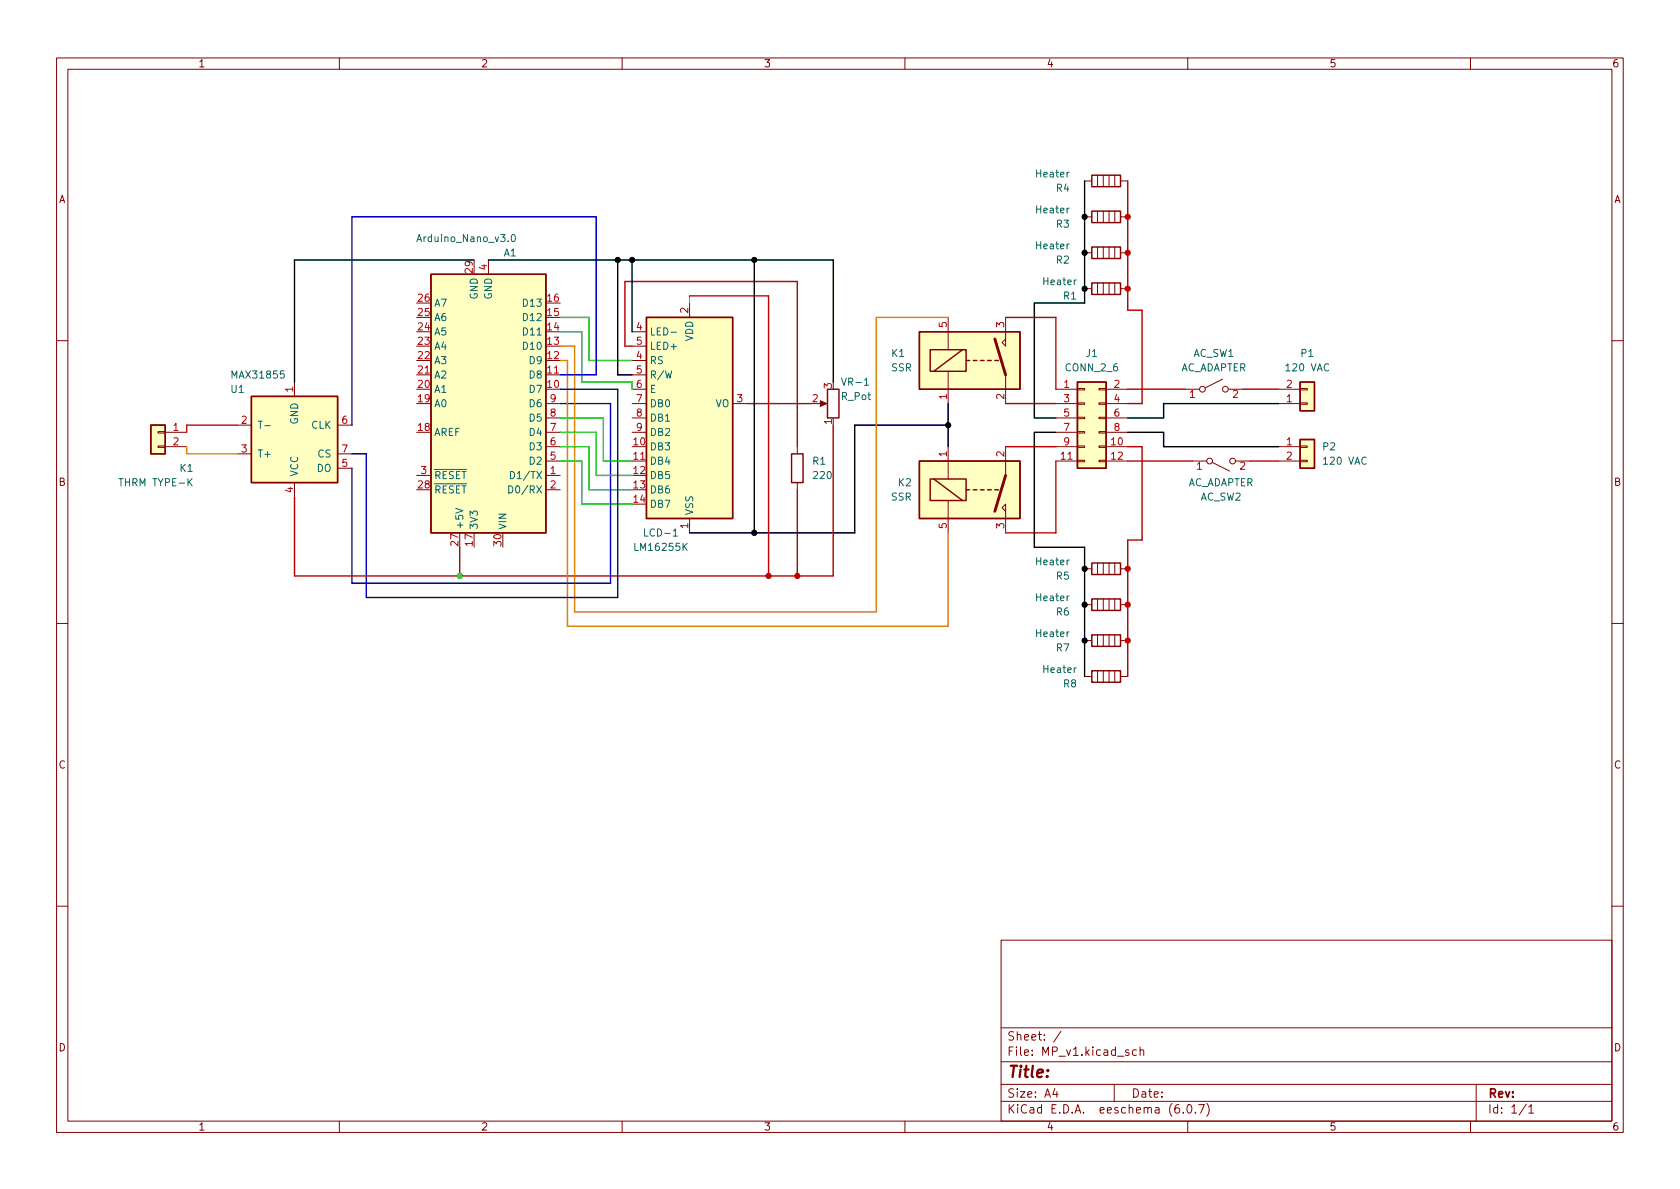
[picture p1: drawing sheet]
<svg xmlns="http://www.w3.org/2000/svg" width="297mm" height="210mm" viewBox="0 0 297 210" stroke-linecap="round" stroke-linejoin="round" font-family="sans-serif">
<g fill="none" stroke="#840000" stroke-width=".18">
<path d="M10 10.2h277v190.1h-277zM12 12.2h273v186.1h-273zM60 10.2v2M110 10.2v2M160 10.2v2M210 10.2v2M260 10.2v2M191.8 32h1.2M191.8 38.3h1.2M194.1 31v2M194.1 37.3v2.1M195.1 31v2"/>
<path d="M195.1 37.3v2.1M196.1 31v2M196.1 37.3v2.1M197.1 31v2M197.1 37.3v2.1M198.1 32h1.3M198.1 38.3h1.3M86.4 46v2.5M111.8 58.7h2.5M121.9 53.6v2.5M167.6 56.1v5.7M177.8 56.1v5.1l-.6-.6 .6-.7"/>
<path d="M191.8 51h1.2M191.8 44.7h1.2M194.1 43.7v2M194.1 50v2.1M195.1 43.7v2M195.1 50v2.1M196.1 43.7v2M196.1 50v2.1M197.1 43.7v2M197.1 50v2.1M198.1 51h1.3M198.1 44.7h1.3"/>
<path d="M10 60.2h2M27.9 78.9h1.3v.2h-1.3zM27.9 76.3h1.3v.3h-1.3zM29.2 76.4h3.8M29.2 79h3.8M41.9 75.2h2.5M52.1 67.6v2.5M59.7 75.2h2.5M73.7 66.3h2.5M96.5 71.4h2.6M96.5 66.3h2.6M96.5 73.9h2.6"/>
<path d="M96.5 76.4h2.6M96.5 79h2.6M111.8 71.4h2.5M111.8 63.7h2.5M111.8 61.2h2.5M111.8 66.3h2.5M111.8 68.8h2.5M111.8 73.9h2.5M111.8 76.4h2.5M129.5 71.4h2.6M141 79v1.3M144.8 71.4h1"/>
<path d="M167.6 65.7v5.7M167.6 79v5.7M177.8 66.3v5.1M177.8 79v5.1M186.7 71.4h3.8M186.7 68.8h3.8M186.7 73.9h3.8M186.7 76.4h3.8M186.7 79h3.8M190.5 78.9h1.3v.2h-1.3zM190.5 76.3h1.3v.3h-1.3zM190.5 73.8h1.3v.2h-1.3z"/>
<path d="M190.5 71.2h1.3v.3h-1.3zM190.5 68.7h1.3v.3h-1.3zM194.3 78.9h1.3v.2h-1.3zM194.3 76.3h1.3v.3h-1.3zM194.3 73.8h1.3v.2h-1.3zM194.3 71.2h1.3v.3h-1.3zM194.3 68.7h1.3v.3h-1.3zM195.6 71.4h3.8M195.6 68.8h3.8M195.6 73.9h3.8M195.6 76.4h3.8M195.6 79h3.8"/>
<path d="M209.5 68.8h2.6M216.2 67.1l-3.1 1.5M217.2 68.8h2.5M226.1 71.4h3.8M226.1 68.8h3.8M226.1 79h3.8M229.9 68.7h1.2v.3h-1.2zM229.9 71.2h1.2v.3h-1.2zM229.9 78.9h1.2v.2h-1.2zM285 60.2h2M41.9 80.3h2.5M52.1 85.3v2.6"/>
<path d="M59.7 80.3h2.5M59.7 82.8h2.5M73.7 84.1h2.5M96.5 81.5h2.6M96.5 84.1h2.6M96.5 86.6h2.6M111.8 81.5h2.5M121.9 91.7v2.5M141 85.3v1.3M167.6 88.5v5.7M177.8 90.4l-.6-.6 .6-.7v5.1M186.7 81.5h3.8"/>
<path d="M190.5 81.4h1.3v.3h-1.3zM194.1 99.6v2M194.3 81.4h1.3v.3h-1.3zM195.1 99.6v2M195.6 81.5h3.8M196.1 99.6v2M197.1 99.6v2M210.8 81.5h2.6M214.4 81.8l3 1.5M218.4 81.5h2.6M226.1 81.5h3.8M229.9 81.4h1.2v.3h-1.2z"/>
<path d="M10 110.2h2M191.8 106.9h1.2M191.8 100.6h1.2M191.8 113.3h1.2M191.8 119.6h1.2M194.1 105.9v2M194.1 112.3v2M194.1 118.6v2M195.1 105.9v2M195.1 112.3v2M195.1 118.6v2M196.1 105.9v2"/>
<path d="M196.1 112.3v2M196.1 118.6v2M197.1 105.9v2M197.1 112.3v2M197.1 118.6v2M198.1 106.9h1.3M198.1 100.6h1.3M198.1 113.3h1.3M198.1 119.6h1.3M285 110.2h2M10 160.2h2M177 166.3h108v32h-108z"/>
<path d="M285 160.2h2M60 198.3v2M110 198.3v2M160 198.3v2M177 194.8h108M177 191.8h108M177 187.8h108M177 181.8h108M186.5 192.5l-.4 1h1M186.9 193v1M187.6 182.4l-1.3 1.9M197 191.8v3"/>
<path d="M199.6 185.7l-.4-.1-.2 .2 .1 .3 .5 .1v.4h-.6M200.9 185.7l-.4-.1-.3 .3v.4l.2 .3h.5M201.6 185.8l.2-.2 .3 .1 .1 .9M201.6 185.1v1.5M208.4 195.3a.59 .59 0 0 0-.7 .7v.5l.2 .3h.4l.2-.1 .1-.5-.2-.2-.4-.1-.3 .3M209.2 196.7v.1M210 198.3v2M210.1 195.4l.1-.1a.81 .81 0 0 1 .6 .7 .81 .81 0 0 1-.3 .8h-.1a.81 .81 0 0 1-.6-.6 .81 .81 0 0 1 .3-.8zM211.4 196.7v.1M211.9 195.3h1l-.6 1.5M213.4 195.1a1.72 1.72 0 0 1 0 2.3M260 198.3v2"/>
<path d="M261 191.8v6.5M269.9 195.3l-1.3 1.9M270.3 195.8l.4-.5v1.5M270.3 196.8h.9"/>
<circle cx="212.6" cy="68.8" r=".51"/>
<circle cx="216.7" cy="68.8" r=".51"/>
<circle cx="213.9" cy="81.5" r=".51"/>
<circle cx="217.9" cy="81.5" r=".51"/>
</g>
<g fill="none" stroke="#840000" stroke-width=".25">
<path d="M193 31h5.1v2h-5.1zM193 37.3h5.1v2.1h-5.1zM76.2 48.5h20.3v45.7h-20.3zM114.3 56.1h15.2v35.6h-15.2zM162.6 58.7h17.7v10.1h-17.7zM193 50h5.1v2.1h-5.1zM193 43.7h5.1v2h-5.1zM26.7 75.2h2.5v5.1h-2.5zM44.4 70.1h15.3v15.2h-15.3zM146.3 68.8h2v5.1h-2zM164.5 61.8h6.3v3.9h-6.3zM170.2 61.8l-5.1 3.9"/>
<path d="M170.8 63.7h.6M172.1 63.7h.6M173.4 63.7h.6M174.6 63.7h.7M175.9 63.7h.6M190.5 67.6h5.1v15.2h-5.1zM229.9 67.6h2.5v5h-2.5zM229.9 77.7h2.5v5.1h-2.5zM140 80.3h2v5h-2zM162.6 81.5h17.7v10.2h-17.7zM164.5 84.7h6.3v3.8h-6.3zM165.1 84.7l5.1 3.8"/>
<path d="M170.8 86.6h.6M172.1 86.6h.6M173.4 86.6h.6M174.6 86.6h.7M175.9 86.6h.6M193 99.6h5.1v2h-5.1zM193 105.9h5.1v2h-5.1zM193 112.3h5.1v2h-5.1zM193 118.6h5.1v2h-5.1z"/>
</g>
<g fill="#ffffc2" stroke="#ffffc2" stroke-width=".18">
<path d="M114.3 56.1h15.2v35.6h-15.2z"/>
<path d="M162.6 81.5h17.7v10.2h-17.7z"/>
<path d="M162.6 58.7h17.7v10.1h-17.7z"/>
<path d="M44.4 70.1h15.3v15.2h-15.3z"/>
<path d="M26.7 75.2h2.5v5.1h-2.5z"/>
<path d="M76.2 48.5h20.3v45.7h-20.3z"/>
<path d="M229.9 67.6h2.5v5h-2.5z"/>
<path d="M229.9 77.7h2.5v5.1h-2.5z"/>
<path d="M190.5 67.6h5.1v15.2h-5.1z"/>
</g>
<path d="M90.5 41.6l.2-.1a.68 .68 0 0 1 .4 .6 .68 .68 0 0 1-.4 .6l-.2-.1-.1-.4zM118.6 58.8h1M46.8 75.3h1M152.8 68.1h.8M80.6 89.9l1.3 .4-1.3 .4M89.9 85.9a.64 .64 0 0 1 .8 .6 .64 .64 0 0 1-.8 .7zM90.3 83.4a.64 .64 0 0 1 .7 .6 .64 .64 0 0 1-.7 .6zM119 94.8h.8" fill="none" stroke="#006464" stroke-width=".18"/>
<path d="M175.9 59.9l1.9 6.4M177.8 84.1l-1.9 6.3" fill="none" stroke="#840000" stroke-width=".51"/>
<path d="M145 70.9l1.2 .5-1.2 .5z" fill="#840000" stroke="#840000" stroke-width=".18"/>
<g fill="none" stroke="#c20000" stroke-width=".25">
<path d="M199.4 32v22.9h2.5v16.5h-2.5M121.9 52.3h14v49.5M177.8 56.1h8.9v12.7M111.8 61.2h-1.3v-11.4h30.5v29.2M147.3 75.2v26.6h-95.2v-13.9M177.8 79h8.9M177.8 71.4h8.9M199.4 79h2.5v16.5h-2.5v24.1M199.4 68.8h10.1M219.7 68.8h6.4M81.3 96.8v5M141 86.6v15.2"/>
<path d="M186.7 81.5v12.7h-8.9M199.4 81.5h11.4M221 81.5h5.1"/>
</g>
<path d="M191.8 32v21.6h-8.9v20.3h3.8M83.8 46h-31.7v21.6M86.4 46h60.9v21.6M109.2 46v20.3h2.6M111.8 46v12.7M133.3 46v48.2M167.6 75.2h-16.5v19h-29.2M167.6 71.4v7.6M186.7 76.4h-3.8v20.4h8.9v22.8M199.4 76.4h6.3v2.6h20.4M226.1 71.4h-20.4v2.5h-6.3" fill="none" stroke="#000" stroke-width=".25"/>
<path d="M167.6 56.1h-12.7v52.1h-53.3v-47h-2.5M99.1 63.7h1.2v47h67.3v-16.5" fill="none" stroke="#dd8500" stroke-width=".25"/>
<path d="M132.1 71.4h11.4" fill="none" stroke="#804d00" stroke-width=".25"/>
<path d="M99.1 58.7h3.8v8.9h8.9v1.2M99.1 56.1h5v7.6h7.7M99.1 79h5v7.6h7.7M99.1 73.9h7.6v7.6h5.1M99.1 76.4h6.3v7.7h6.4M99.1 81.5h3.8v7.6h8.9" fill="none" stroke="#00c200" stroke-width=".25"/>
<path d="M121.9 52.3v1.3" fill="none" stroke="#009600" stroke-width=".18"/>
<path d="M99.1 71.4h8.8v31.7h-45.7v-20.3M99.1 66.3h6.3v-28h-43.2v36.9M99.1 68.8h10.1v36.9h-44.4v-25.4h-2.6" fill="none" stroke="#0000c2" stroke-width=".25"/>
<path d="M33 79v1.3h8.9" fill="none" stroke="#c2c200" stroke-width=".25"/>
<path d="M41.9 75.2h-8.9v1.2" fill="none" stroke="#f00" stroke-width=".25"/>
<g fill="#c20000" stroke="#c20000" stroke-width=".18">
<circle cx="135.9" cy="101.8" r=".46"/>
<circle cx="141" cy="101.8" r=".46"/>
<circle cx="199.4" cy="44.7" r=".46"/>
<circle cx="199.4" cy="38.3" r=".46"/>
<circle cx="199.4" cy="51" r=".46"/>
<circle cx="199.4" cy="100.6" r=".46"/>
<circle cx="199.4" cy="106.9" r=".46"/>
<circle cx="199.4" cy="113.3" r=".46"/>
</g>
<g fill="#000" stroke="#000" stroke-width=".18">
<circle cx="191.8" cy="38.3" r=".46"/>
<circle cx="109.2" cy="46" r=".46"/>
<circle cx="111.8" cy="46" r=".46"/>
<circle cx="133.3" cy="46" r=".46"/>
<circle cx="191.8" cy="51" r=".46"/>
<circle cx="191.8" cy="44.7" r=".46"/>
<circle cx="167.6" cy="75.2" r=".46"/>
<circle cx="133.3" cy="94.2" r=".46"/>
<circle cx="191.8" cy="106.9" r=".46"/>
<circle cx="191.8" cy="113.3" r=".46"/>
<circle cx="191.8" cy="100.6" r=".46"/>
</g>
<circle cx="81.3" cy="101.8" r=".46" fill="#009600" stroke="#009600" stroke-width=".18"/>
<text font-size="2.8" fill="#840000" x="178" y="190.6">Title:</text>
<g font-size="2.1" fill="#840000">
<text x="178" y="184">Sheet: /</text>
<text x="178" y="186.7">File: MP_v1.kicad_sch</text>
<text x="178" y="196.9">KiCad E.D.A. eeschema (6.0.7)</text>
<text x="178" y="194.1">Size: A4</text>
<text x="200" y="194.1">Date:</text>
<text x="263" y="194.1">Rev:</text>
<text x="263" y="196.9">Id: 1/1</text>
</g>
<g font-size="1.8" fill="#840000">
<text x="35" y="11.9">1</text>
<text x="85" y="11.9">2</text>
<text x="135" y="11.9">3</text>
<text x="185" y="11.9">4</text>
<text x="235" y="11.9">5</text>
<text x="285" y="11.9">6</text>
<text x="10.3" y="35.9">A</text>
<text x="285.3" y="35.9">A</text>
<text x="10.3" y="85.9">B</text>
<text x="285.3" y="85.9">B</text>
<text x="10.3" y="135.9">C</text>
<text x="285.3" y="135.9">C</text>
<text x="10.3" y="185.9">D</text>
<text x="285.3" y="185.9">D</text>
<text x="35" y="199.9">1</text>
<text x="85" y="199.9">2</text>
<text x="135" y="199.9">3</text>
<text x="185" y="199.9">4</text>
<text x="235" y="199.9">5</text>
<text x="285" y="199.9">6</text>
</g>
<g font-size="1.8" fill="#006464">
<text x="183.3" y="31.4">Heater</text>
<text x="186.8" y="33.9">R4</text>
<text x="183.3" y="37.7">Heater</text>
<text x="186.8" y="40.3">R3</text>
<text x="74.2" y="42.8">Arduino_Nano_v3.0</text>
<text x="89.1" y="45.3">A1</text>
<text x="183.3" y="44.1">Heater</text>
<text x="186.8" y="46.6">R2</text>
<text x="84.5" y="52.9" transform="rotate(-90 84.5 52.9)">GND</text>
<text x="87" y="52.9" transform="rotate(-90 87 52.9)">GND</text>
<text x="184.6" y="50.4">Heater</text>
<text x="188.1" y="53">R1</text>
<text x="76.7" y="59.3">A5</text>
<text x="76.7" y="56.8">A6</text>
<text x="76.7" y="54.2">A7</text>
<text x="92.8" y="59.3">D11</text>
<text x="92.8" y="56.8">D12</text>
<text x="92.8" y="54.2">D13</text>
<text x="114.8" y="59.3">LED-</text>
<text x="76.7" y="64.4">A3</text>
<text x="76.7" y="61.8">A4</text>
<text x="92.8" y="61.8">D10</text>
<text x="93.8" y="64.4">D9</text>
<text x="114.8" y="64.4">RS</text>
<text x="114.8" y="61.8">LED+</text>
<text x="122.6" y="60.4" transform="rotate(-90 122.6 60.4)">VDD</text>
<text x="157.6" y="65.7">SSR</text>
<text x="157.7" y="63.1">K1</text>
<text x="188.5" y="65.7">CONN_2_6</text>
<text x="192.1" y="63.1">J1</text>
<text x="208.6" y="65.7">AC_ADAPTER</text>
<text x="210.9" y="63.1">AC_SW1</text>
<text x="227.6" y="65.7">120 VAC</text>
<text x="230.1" y="63.1">P1</text>
<text x="40.9" y="69.5">U1</text>
<text x="41.2" y="66.9">MAX31855</text>
<text x="76.7" y="69.5">A1</text>
<text x="76.7" y="66.9">A2</text>
<text x="93.8" y="69.5">D7</text>
<text x="93.8" y="66.9">D8</text>
<text x="114.8" y="66.9">R/W</text>
<text x="114.8" y="69.5">E</text>
<text x="148.8" y="70.7">R_Pot</text>
<text x="149.2" y="68.2">VR-1</text>
<text x="45.5" y="75.8">T-</text>
<text x="52.7" y="75" transform="rotate(-90 52.7 75)">GND</text>
<text x="55" y="75.8">CLK</text>
<text x="76.7" y="77.1">AREF</text>
<text x="76.7" y="72">A0</text>
<text x="93.8" y="77.1">D4</text>
<text x="93.8" y="74.5">D5</text>
<text x="93.8" y="72">D6</text>
<text x="114.8" y="72">DB0</text>
<text x="114.8" y="74.5">DB1</text>
<text x="114.8" y="77.1">DB2</text>
<text x="126.5" y="72">VO</text>
<text x="31.8" y="83.4">K1</text>
<text x="45.5" y="80.9">T+</text>
<text x="56" y="83.4">DO</text>
<text x="56.2" y="80.9">CS</text>
<text x="93.8" y="82.2">D2</text>
<text x="93.8" y="79.6">D3</text>
<text x="114.8" y="79.6">DB3</text>
<text x="114.8" y="82.2">DB4</text>
<text x="143.7" y="82.2">R1</text>
<text x="233.9" y="79.6">P2</text>
<text x="234.2" y="82.2">120 VAC</text>
<text x="21.5" y="86">THRM TYPE-K</text>
<text x="52.7" y="84.3" transform="rotate(-90 52.7 84.3)">VCC</text>
<text x="76.7" y="87.2">~{RESET}</text>
<text x="76.7" y="84.7">~{RESET}</text>
<text x="90.8" y="87.2">D0/RX</text>
<text x="91" y="84.7">D1/TX</text>
<text x="114.8" y="84.7">DB5</text>
<text x="114.8" y="87.2">DB6</text>
<text x="114.8" y="89.8">DB7</text>
<text x="143.9" y="84.7">220</text>
<text x="157.5" y="88.5">SSR</text>
<text x="158.8" y="86">K2</text>
<text x="209.9" y="86">AC_ADAPTER</text>
<text x="212.2" y="88.5">AC_SW2</text>
<text x="81.9" y="93.7" transform="rotate(-90 81.9 93.7)">+5V</text>
<text x="84.5" y="93.7" transform="rotate(-90 84.5 93.7)">3V3</text>
<text x="89.5" y="93.7" transform="rotate(-90 89.5 93.7)">VIN</text>
<text x="114.2" y="94.9">LCD-1</text>
<text x="122.6" y="91.2" transform="rotate(-90 122.6 91.2)">VSS</text>
<text x="112.5" y="97.4">LM16255K</text>
<text x="183.3" y="99.9">Heater</text>
<text x="183.3" y="106.3">Heater</text>
<text x="186.8" y="102.5">R5</text>
<text x="183.3" y="112.6">Heater</text>
<text x="186.8" y="108.8">R6</text>
<text x="184.6" y="119">Heater</text>
<text x="186.8" y="115.2">R7</text>
<text x="188.1" y="121.5">R8</text>
</g>
<g font-size="1.8" fill="#a90000">
<text x="86.1" y="47.7" transform="rotate(-90 86.1 47.7)">4</text>
<text x="73.9" y="53.3">26</text>
<text x="83.6" y="48.2" transform="rotate(-90 83.6 48.2)">29</text>
<text x="96.8" y="53.3">16</text>
<text x="73.9" y="58.4">24</text>
<text x="73.9" y="55.9">25</text>
<text x="96.8" y="58.4">14</text>
<text x="96.8" y="55.9">15</text>
<text x="112.5" y="58.4">4</text>
<text x="121.7" y="55.4" transform="rotate(-90 121.7 55.4)">2</text>
<text x="167.4" y="57.9" transform="rotate(-90 167.4 57.9)">5</text>
<text x="177.5" y="57.9" transform="rotate(-90 177.5 57.9)">3</text>
<text x="73.9" y="63.5">22</text>
<text x="73.9" y="61">23</text>
<text x="96.8" y="63.5">12</text>
<text x="96.8" y="61">13</text>
<text x="112.5" y="63.5">4</text>
<text x="112.5" y="61">5</text>
<text x="51.8" y="69.3" transform="rotate(-90 51.8 69.3)">1</text>
<text x="73.9" y="71.1">19</text>
<text x="73.9" y="68.6">20</text>
<text x="73.9" y="66">21</text>
<text x="96.8" y="68.6">10</text>
<text x="96.8" y="66">11</text>
<text x="97.3" y="71.1">9</text>
<text x="112.5" y="66">5</text>
<text x="112.5" y="68.6">6</text>
<text x="112.5" y="71.1">7</text>
<text x="130.3" y="71.1">3</text>
<text x="143.7" y="71.1">2</text>
<text x="147.1" y="68.7" transform="rotate(-90 147.1 68.7)">3</text>
<text x="167.4" y="70.6" transform="rotate(-90 167.4 70.6)">1</text>
<text x="177.5" y="70.6" transform="rotate(-90 177.5 70.6)">2</text>
<text x="188.1" y="68.6">1</text>
<text x="188.1" y="71.1">3</text>
<text x="197" y="68.6">2</text>
<text x="197" y="71.1">4</text>
<text x="210.3" y="70.4">1</text>
<text x="217.9" y="70.4">2</text>
<text x="227.5" y="71.1">1</text>
<text x="227.5" y="68.6">2</text>
<text x="30.6" y="76.2">1</text>
<text x="42.7" y="74.9">2</text>
<text x="60.5" y="74.9">6</text>
<text x="73.9" y="76.2">18</text>
<text x="97.3" y="76.2">7</text>
<text x="97.3" y="73.7">8</text>
<text x="112.5" y="73.7">8</text>
<text x="112.5" y="76.2">9</text>
<text x="147.1" y="75" transform="rotate(-90 147.1 75)">1</text>
<text x="188.1" y="73.7">5</text>
<text x="188.1" y="76.2">7</text>
<text x="197" y="73.7">6</text>
<text x="197" y="76.2">8</text>
<text x="30.6" y="78.7">2</text>
<text x="42.7" y="80">3</text>
<text x="60.5" y="82.5">5</text>
<text x="60.5" y="80">7</text>
<text x="74.4" y="83.8">3</text>
<text x="97.3" y="83.8">1</text>
<text x="97.3" y="81.3">5</text>
<text x="97.3" y="78.7">6</text>
<text x="112" y="78.7">10</text>
<text x="112" y="81.3">11</text>
<text x="112" y="83.8">12</text>
<text x="167.4" y="80.8" transform="rotate(-90 167.4 80.8)">1</text>
<text x="177.5" y="80.8" transform="rotate(-90 177.5 80.8)">2</text>
<text x="187.6" y="81.3">11</text>
<text x="188.1" y="78.7">9</text>
<text x="196.5" y="78.7">10</text>
<text x="196.5" y="81.3">12</text>
<text x="211.6" y="83.1">1</text>
<text x="219.2" y="83.1">2</text>
<text x="227.5" y="78.7">1</text>
<text x="227.5" y="81.3">2</text>
<text x="51.8" y="87.1" transform="rotate(-90 51.8 87.1)">4</text>
<text x="73.9" y="86.4">28</text>
<text x="97.3" y="86.4">2</text>
<text x="112" y="86.4">13</text>
<text x="112" y="88.9">14</text>
<text x="121.7" y="93.5" transform="rotate(-90 121.7 93.5)">1</text>
<text x="167.4" y="93.5" transform="rotate(-90 167.4 93.5)">5</text>
<text x="177.5" y="93.5" transform="rotate(-90 177.5 93.5)">3</text>
<text x="81" y="96.5" transform="rotate(-90 81 96.5)">27</text>
<text x="83.6" y="96.5" transform="rotate(-90 83.6 96.5)">17</text>
<text x="88.6" y="96.5" transform="rotate(-90 88.6 96.5)">30</text>
</g>
</svg>
